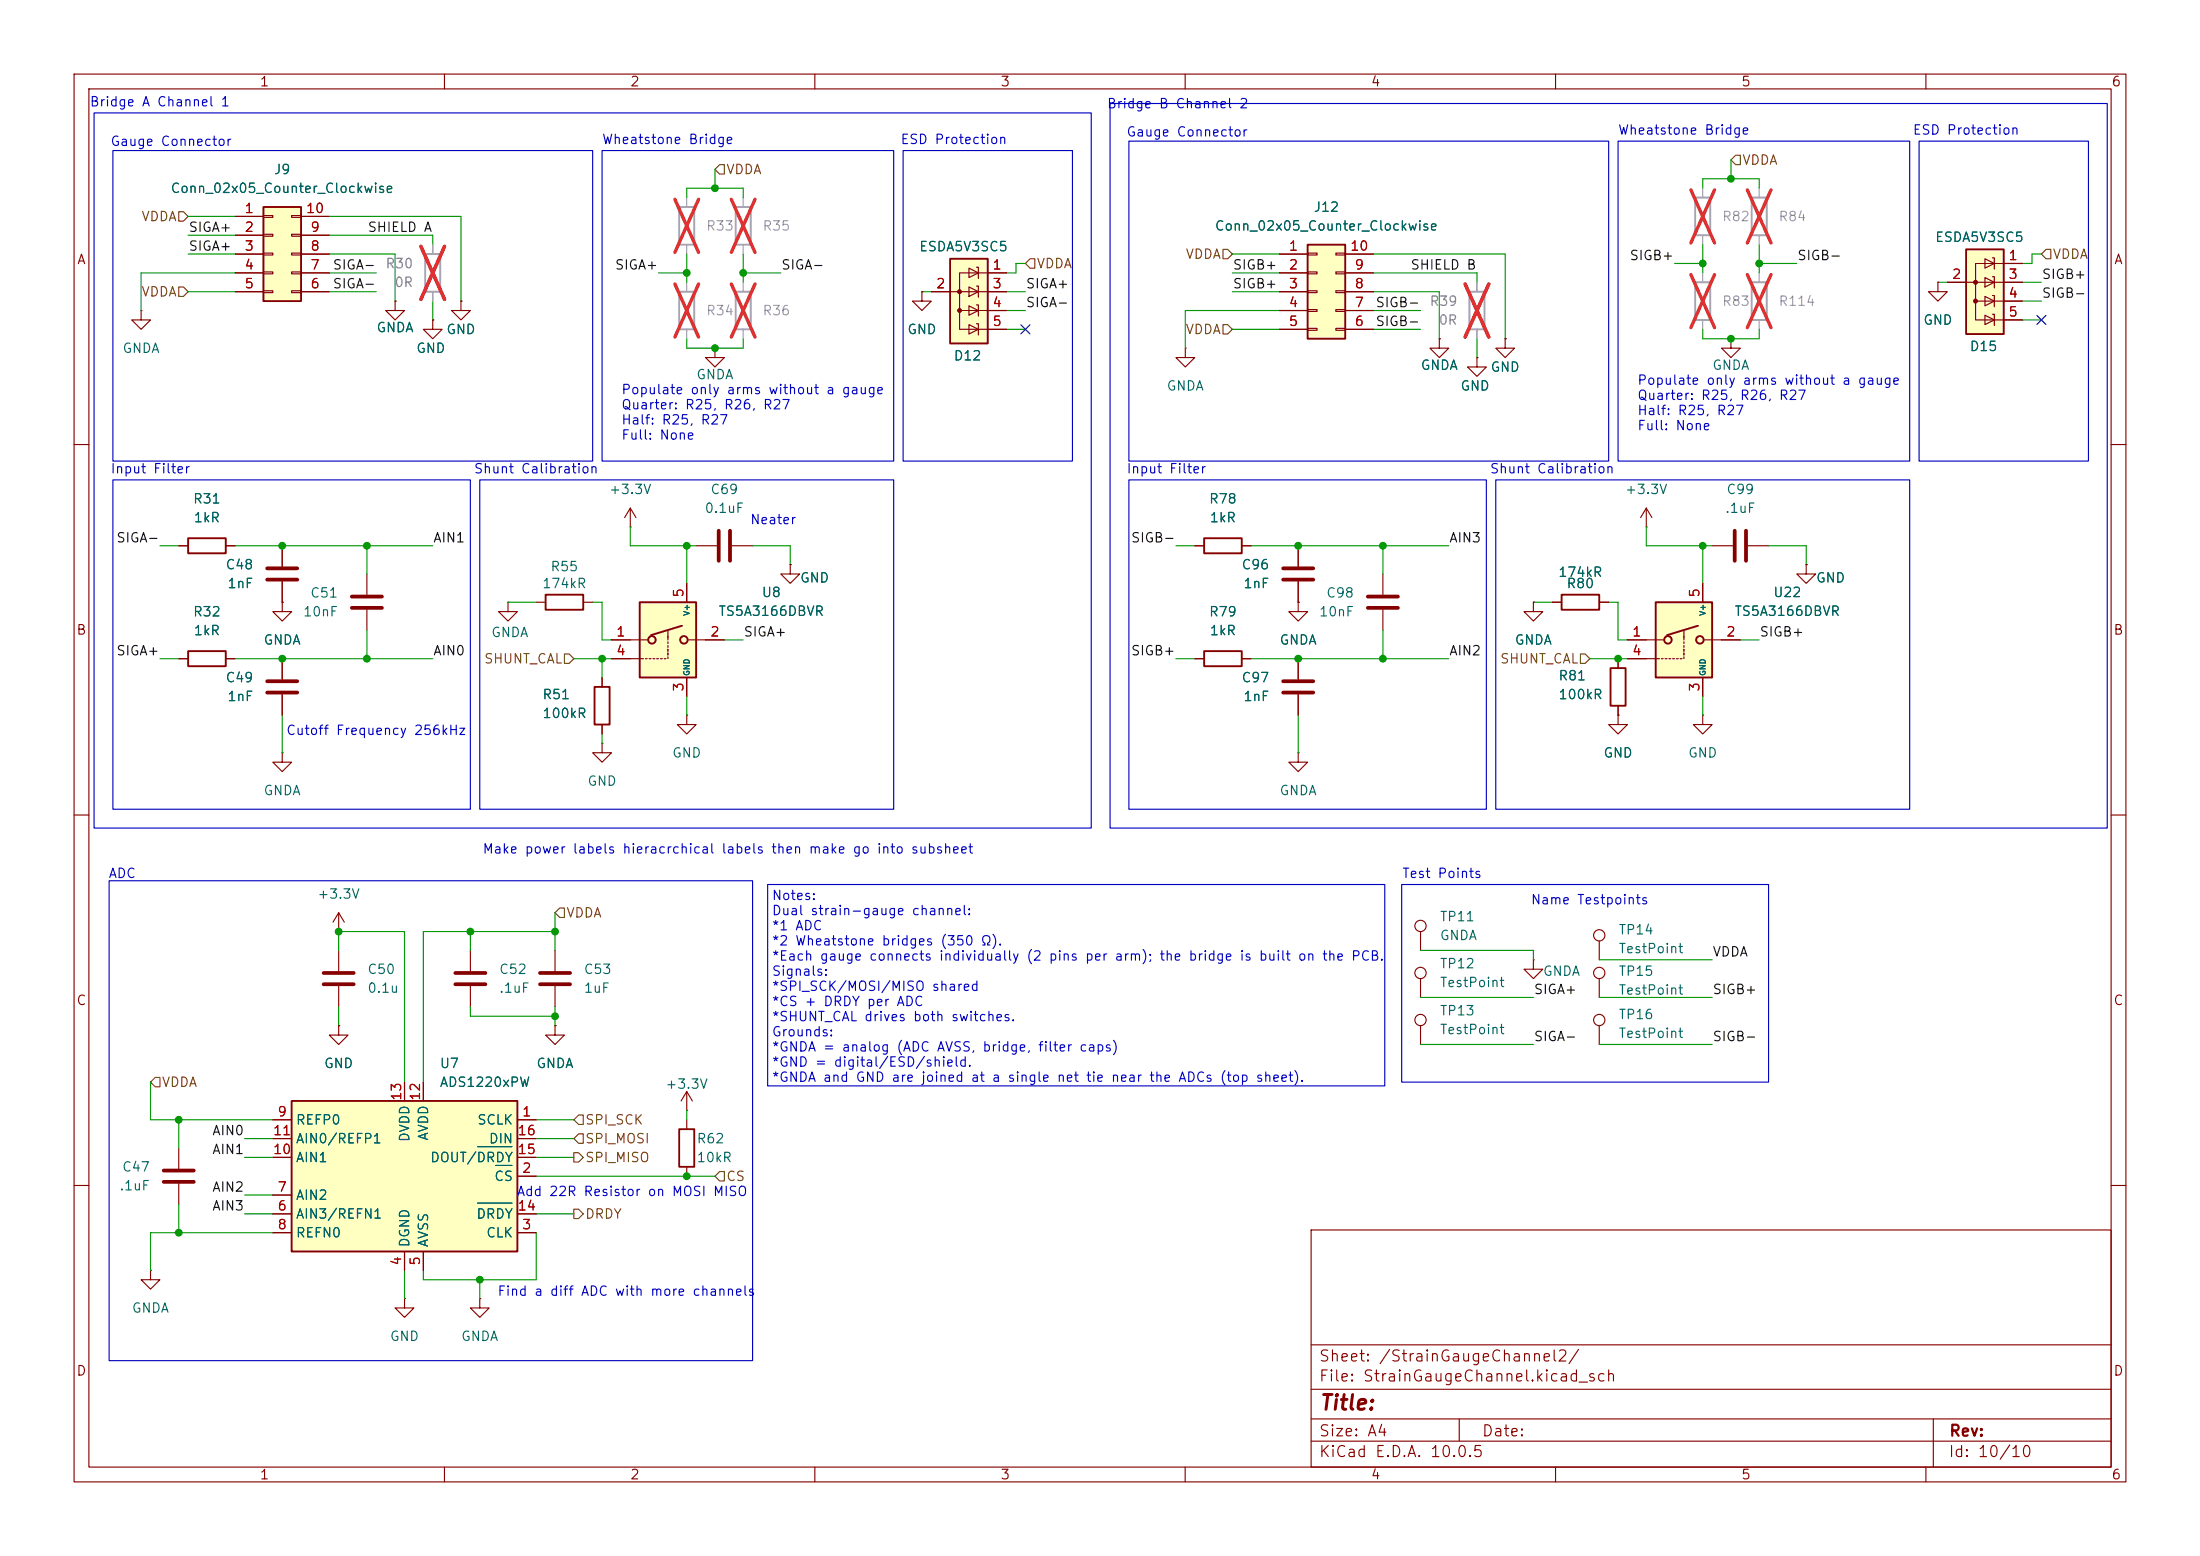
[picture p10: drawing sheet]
<svg xmlns="http://www.w3.org/2000/svg" width="297mm" height="210mm" viewBox="0 0 297 210" stroke-linecap="round" stroke-linejoin="round" font-family="sans-serif">
<g fill="none" stroke="#840000" stroke-width=".15">
<path d="M10 10h277v190h-277zM12 12h273v186h-273zM60 10v2M110 10v2M160 10v2M210 10v2M260 10v2M10 60h2M285 60h2M38.1 81.3v1.3h1.3l-1.3 1.2-1.3-1.2h1.3M38.1 81.3h.1M38.1 88.9v2.8"/>
<path d="M38.1 93.7v2.8M68.6 81.3v1.3h1.2l-1.2 1.2-1.3-1.2h1.3M68.6 81.3h.1M10 110h2M38.1 101.6v1.3h1.3l-1.3 1.2-1.3-1.2h1.3M38.1 101.6h.1M285 110h2M74.9 138.4v1.3h1.3l-1.3 1.3-1.2-1.3h1.2M74.9 138.4h.1M74.9 128.3v2.8M74.9 133.1v2.8M10 160h2"/>
<path d="M20.3 171.5v1.2h1.3l-1.3 1.3-1.3-1.3h1.3M20.3 171.5h.1M177 166h108v32h-108zM285 160h2M60 198v2M110 198v2M160 198v2M177 194.5h108M177 191.5h108M177 187.5h108M177 181.5h108M197 191.5v3"/>
<path d="M210 198v2M260 198v2M261 191.5v6.5"/>
</g>
<path d="M36.1 93.5h4M36.1 91.9h4M72.9 131.3h4.1M72.9 132.8h4.1" fill="none" stroke="#840000" stroke-width=".51"/>
<path d="M223.5 81.3h7.6v10.1h-7.6z" fill="#ffffc2"/>
<g fill="none" stroke="#840000" stroke-width=".15">
<path d="M19 41.9v1.3h-1.2l1.2 1.3 1.3-1.3h-1.3M19 41.9h.1M233.7 45.7v1.3h1.2l-1.2 1.3-1.3-1.3h1.3M233.7 45.7h.1M49.5 77.5v2.8M229.9 78.7v2.6M24.1 88.9h1.3M30.5 88.9h1.2M49.5 82.3v2.8M81.3 91.4v1.3M81.3 97.8v1.3M92.7 96.5v1.3h1.3l-1.3 1.3-1.3-1.3h1.3"/>
<path d="M92.7 96.5h.1M175.3 88.9v2.8M175.3 93.7v2.8M219.7 88.9h4.3M219.7 86.4h4.8M224.3 88.9h.2M224.8 88.9h.2M225.3 88.9h.3M225.8 88.9h.3M226.3 88.9h.3M226.8 88.9h.3M227.3 85.1v1.3"/>
<path d="M227.3 86.6v.3M227.3 87.1v.3M227.3 87.6v.3M227.3 88.1v.3M227.3 88.6v.3M229.9 91.4v2.6M230.1 86.4h4.8M45.7 138.4v1.3h-1.3l1.3 1.3 1.3-1.3h-1.3M45.7 138.4h.1M63.5 128.3v2.8M63.5 133.1v2.8M24.1 154.9v2.8"/>
<path d="M24.1 159.8v2.8"/>
</g>
<g fill="none" stroke="#840000" stroke-width=".25">
<path d="M25.4 87.9h5.1v2h-5.1zM80.3 92.7h2v5.1h-2zM223.5 81.3h7.6v10.1h-7.6zM229.2 84.5l-4.2 1.2"/>
<circle cx="225.2" cy="86.4" r=".51"/>
<circle cx="229.5" cy="86.4" r=".51"/>
</g>
<path d="M47.5 82h4.1M47.5 80.5h4.1M173.2 93.5h4.1M173.2 91.9h4.1M61.5 131.3h4M61.5 132.8h4M22.1 159.5h4.1M22.1 158h4.1" fill="none" stroke="#840000" stroke-width=".51"/>
<path d="M228.9 38.1h2v5.1h-2zM228.9 26.7h2v5.1h-2zM236.5 38.1h2v5.1h-2zM236.5 26.7h2v5.1h-2z" fill="none" stroke="#a1a1a1" stroke-width=".25"/>
<path d="M229.9 25.4v1.3M229.9 31.8v1.2M229.9 36.8v1.3M237.5 25.4v1.3M237.5 31.8v1.2M237.5 36.8v1.3M229.9 43.2v1.3M237.5 43.2v1.3" fill="none" stroke="#a1a1a1" stroke-width=".15"/>
<path d="M228.3 37.1l3.2 7.1M228.3 25.6l3.2 7.2M231.5 37.1l-3.2 7.1M231.5 25.6l-3.2 7.2M235.9 37.1l3.2 7.1M235.9 25.6l3.2 7.2M239.1 37.1l-3.2 7.1M239.1 25.6l-3.2 7.2" fill="none" stroke="#e12e31" stroke-width=".46"/>
<path d="M265.4 33.7h5.1v11.4h-5.1z" fill="#ffffc2"/>
<path d="M265.4 33.7h5.1v11.4h-5.1zM91.7 152.4h2v5.1h-2z" fill="none" stroke="#840000" stroke-width=".25"/>
<g fill="none" stroke="#840000" stroke-width=".15">
<path d="M262.9 38.1h10.1M268 34.9l1.2 .7-1.2 .6zM268 37.5l1.2 .6-1.2 .6zM269 34.8h.2v1.5M269 37.3h.2v1.6M269 39.9h.2v1.5M269.2 35.6h-2.5v5h2.5M269.2 35.6h3.8M160 47v1.3h-1.3l1.3 1.2 1.3-1.2h-1.3M160 47h.1M194.3 45.7v1.3h1.3l-1.3 1.3-1.3-1.3h1.3M194.3 45.7h.1"/>
<path d="M199.4 48.3v1.2h-1.3l1.3 1.3 1.3-1.3h-1.3M199.4 48.3h.1M266.7 40.6v2.6h2.5M268 40l1.2 .6-1.2 .7zM268 42.5l1.2 .7-1.2 .6zM269 42.4h.2v1.5M269.2 40.6h3.8M269.2 43.2h3.8M45.7 125.7h.1M45.7 123.2l-.7 1.3M45.7 123.2l.8 1.3M45.7 123.2v2.5"/>
<path d="M45.7 128.3v2.8M45.7 133.1v2.8M191.8 138.4v2.6M215.9 127v2.5M92.7 149.9h.1M92.7 147.3v2.6M92.7 151.1v1.3M92.7 157.5v1.3M92.7 147.3l-.8 1.3M92.7 147.3l.8 1.3"/>
<circle cx="191.8" cy="137.7" r=".76"/>
<circle cx="215.9" cy="126.2" r=".76"/>
</g>
<g fill="#840000" stroke="#840000" stroke-width=".15">
<circle cx="266.7" cy="38.1" r=".25"/>
<circle cx="266.7" cy="40.6" r=".25"/>
</g>
<path d="M43.7 131.3h4.1M43.7 132.8h4.1" fill="none" stroke="#840000" stroke-width=".51"/>
<path d="M176.5 33h5.1v12.7h-5.1z" fill="#ffffc2"/>
<path d="M176.5 33h5.1v12.7h-5.1z" fill="none" stroke="#840000" stroke-width=".25"/>
<g fill="none" stroke="#840000" stroke-width=".15">
<path d="M172.7 34.3h3.8M172.7 36.8h3.8M172.7 39.4h3.8M176.5 34.2h1.3v.2h-1.3zM176.5 36.7h1.3v.3h-1.3zM176.5 39.2h1.3v.3h-1.3zM180.3 34.2h1.3v.2h-1.3zM180.3 36.7h1.3v.3h-1.3zM180.3 39.2h1.3v.3h-1.3zM181.6 34.3h3.8M181.6 36.8h3.8M181.6 39.4h3.8"/>
<path d="M53.3 40.6v1.3h1.3l-1.3 1.3-1.2-1.3h1.2M53.3 40.6h.1M58.4 43.2v1.3h-1.3l1.3 1.2 1.3-1.2h-1.3M58.4 43.2h.1M172.7 41.9h3.8M172.7 44.5h3.8M176.5 41.8h1.3v.2h-1.3zM176.5 44.3h1.3v.3h-1.3zM180.3 41.8h1.3v.2h-1.3zM180.3 44.3h1.3v.3h-1.3zM181.6 41.9h3.8M181.6 44.5h3.8"/>
<path d="M54.6 175.3v1.2h-1.3l1.3 1.3 1.3-1.3h-1.3M54.6 175.3h.1M64.8 175.3v1.2h1.2l-1.2 1.3-1.3-1.3h1.3M64.8 175.3h.1"/>
</g>
<path d="M39.4 148.6h30.4v20.3h-30.4z" fill="#ffffc2"/>
<path d="M162.6 72.6h5v2.1h-5zM210.8 80.3h5.1v2h-5.1zM217.4 90.2h2.1v5.1h-2.1zM39.4 148.6h30.4v20.3h-30.4z" fill="none" stroke="#840000" stroke-width=".25"/>
<g fill="none" stroke="#840000" stroke-width=".15">
<path d="M124.5 39.4v1.2h1.2l-1.2 1.3-1.3-1.3h1.3M124.5 39.4h.1M261.6 38.1v1.3h1.3l-1.3 1.2-1.3-1.2h1.3M261.6 38.1h.1M203.2 45.7v1.3h1.3l-1.3 1.3-1.3-1.3h1.3M203.2 45.7h.1M161.3 73.7h1.3M167.6 73.7h1.3M175.3 73.7v2.8M175.3 78.5v2.8M186.7 77.5v2.8M222.2 71.1h.1"/>
<path d="M222.2 68.6l-.7 1.3M222.2 68.6l.8 1.3M222.2 68.6v2.5M231.1 73.7h2.8M236 73.7h2.8M243.8 76.2v1.3h1.3l-1.3 1.2-1.2-1.2h1.2M243.8 76.2h.1M175.3 81.3v1.3h1.2l-1.2 1.2-1.3-1.2h1.3M175.3 81.3h.1M186.7 82.3v2.8M207 81.3v1.3h1.3l-1.3 1.2-1.3-1.2h1.3M207 81.3h.1"/>
<path d="M209.5 81.3h1.3M215.9 81.3h1.3M218.4 96.5v1.3h1.3l-1.3 1.3-1.2-1.3h1.2M218.4 96.5h.1M218.4 88.9v1.3M218.4 95.3v1.2M229.9 96.5v1.3h1.2l-1.2 1.3-1.3-1.3h1.3M229.9 96.5h.1M215.9 138.4v2.6M36.8 151.1h2.6M36.8 156.2h2.6M36.8 153.7h2.6"/>
<path d="M54.6 146.1v2.5M57.1 146.1v2.5M69.8 151.1h2.6M69.8 158.8h2.6M69.8 156.2h2.6M69.8 153.7h2.6M36.8 166.4h2.6M36.8 163.8h2.6M36.8 161.3h2.6M54.6 168.9v2.6M57.1 168.9v2.6M69.8 166.4h2.6"/>
<path d="M69.8 163.8h2.6"/>
<circle cx="215.9" cy="137.7" r=".76"/>
</g>
<path d="M64.5 154.8h4.6M66.9 157.3h2.2M64.5 162.4h4.6" fill="none" stroke="#006464" stroke-width=".15"/>
<path d="M173.2 78.2h4.1M173.2 76.7h4.1M234.2 71.6v4.1M235.7 71.6v4.1M184.7 82h4M184.7 80.5h4" fill="none" stroke="#840000" stroke-width=".51"/>
<path d="M198.4 39.4h2v5.1h-2z" fill="none" stroke="#a1a1a1" stroke-width=".25"/>
<path d="M199.4 38.1v1.3M199.4 44.5v1.2" fill="none" stroke="#a1a1a1" stroke-width=".15"/>
<path d="M197.8 38.3l3.2 7.2M201 38.3l-3.2 7.2" fill="none" stroke="#e12e31" stroke-width=".46"/>
<path d="M35.6 27.9h5v12.7h-5z" fill="#ffffc2"/>
<path d="M35.6 27.9h5v12.7h-5zM25.4 72.6h5.1v2.1h-5.1zM162.6 87.9h5v2h-5z" fill="none" stroke="#840000" stroke-width=".25"/>
<g fill="none" stroke="#840000" stroke-width=".15">
<path d="M31.7 29.2h3.9M31.7 31.8h3.9M31.7 34.3h3.9M31.7 36.8h3.9M31.7 39.4h3.9M35.6 29.1h1.2v.2h-1.2zM35.6 31.6h1.2v.3h-1.2zM35.6 34.2h1.2v.2h-1.2zM35.6 36.7h1.2v.3h-1.2zM35.6 39.2h1.2v.3h-1.2zM39.4 29.1h1.2v.2h-1.2zM39.4 31.6h1.2v.3h-1.2z"/>
<path d="M39.4 34.2h1.2v.2h-1.2zM39.4 36.7h1.2v.3h-1.2zM39.4 39.2h1.2v.3h-1.2zM40.6 29.2h3.8M40.6 31.8h3.8M40.6 34.3h3.8M40.6 36.8h3.8M40.6 39.4h3.8M62.2 40.6v1.3h1.3l-1.3 1.3-1.2-1.3h1.2M62.2 40.6h.1M24.1 73.7h1.3M30.5 73.7h1.2"/>
<path d="M38.1 73.7v2.8M38.1 78.5v2.8M94 73.7h2.8M98.8 73.7h2.8M161.3 88.9h1.3M167.6 88.9h1.3M175.3 101.6v1.3h1.2l-1.2 1.2-1.3-1.2h1.3M175.3 101.6h.1M191.8 125.7v2.6M191.8 132.1v2.5M207 129.5v1.3h1.3l-1.3 1.3-1.3-1.3h1.3M207 129.5h.1"/>
<path d="M215.9 132.1v2.5"/>
<circle cx="191.8" cy="125" r=".76"/>
<circle cx="191.8" cy="131.3" r=".76"/>
<circle cx="215.9" cy="131.3" r=".76"/>
</g>
<path d="M57.4 34.3h2v5.1h-2z" fill="none" stroke="#a1a1a1" stroke-width=".25"/>
<path d="M58.4 33v1.3M58.4 39.4v1.2" fill="none" stroke="#a1a1a1" stroke-width=".15"/>
<path d="M56.8 33.2l3.2 7.2M60 33.2l-3.2 7.2" fill="none" stroke="#e12e31" stroke-width=".46"/>
<path d="M36.1 78.2h4M36.1 76.7h4M97 71.6v4.1M98.6 71.6v4.1" fill="none" stroke="#840000" stroke-width=".51"/>
<path d="M128.3 34.9h5v11.5h-5z" fill="#ffffc2"/>
<path d="M128.3 34.9h5v11.5h-5zM73.7 80.3h5v2h-5z" fill="none" stroke="#840000" stroke-width=".25"/>
<g fill="none" stroke="#840000" stroke-width=".15">
<path d="M125.7 39.4h10.2M130.8 36.2l1.3 .6-1.3 .7zM130.8 38.7l1.3 .7-1.3 .6zM131.8 36.1h.3v1.5M131.8 38.6h.3v1.5M132.1 36.8h-2.6v5.1h2.6M132.1 36.8h3.8M96.5 47v1.3h1.3l-1.3 1.2-1.3-1.2h1.3M96.5 47h.1M129.5 41.9v2.6h2.6M130.8 41.3l1.3 .6-1.3 .6zM130.8 43.8l1.3 .7-1.3 .6z"/>
<path d="M131.8 41.1h.3v1.6M131.8 43.7h.3v1.5M132.1 41.9h3.8M132.1 44.5h3.8M85.1 71.1h.1M85.1 68.6l-.8 1.3M85.1 68.6l.8 1.3M85.1 68.6v2.5M106.7 76.2v1.3h1.2l-1.2 1.2-1.3-1.2h1.3M106.7 76.2h.1M72.4 81.3h1.3M78.7 81.3h1.3"/>
</g>
<g fill="#840000" stroke="#840000" stroke-width=".15">
<circle cx="129.5" cy="39.4" r=".25"/>
<circle cx="129.5" cy="41.9" r=".25"/>
</g>
<path d="M91.7 27.9h2v5.1h-2zM91.7 39.4h2v5.1h-2zM99.3 39.4h2v5.1h-2zM99.3 27.9h2v5.1h-2z" fill="none" stroke="#a1a1a1" stroke-width=".25"/>
<path d="M92.7 26.7v1.2M92.7 33v1.3M92.7 38.1v1.3M100.3 26.7v1.2M100.3 33v1.3M100.3 38.1v1.3M92.7 44.5v1.2M100.3 44.5v1.2" fill="none" stroke="#a1a1a1" stroke-width=".15"/>
<path d="M91.1 26.9l3.2 7.2M91.1 38.3l3.2 7.2M94.3 26.9l-3.2 7.2M94.3 38.3l-3.2 7.2M98.7 38.3l3.2 7.2M98.7 26.9l3.2 7.2M101.9 38.3l-3.2 7.2M101.9 26.9l-3.2 7.2" fill="none" stroke="#e12e31" stroke-width=".46"/>
<path d="M86.4 81.3h7.6v10.1h-7.6z" fill="#ffffc2"/>
<g fill="none" stroke="#840000" stroke-width=".15">
<path d="M31.7 39.4h3.9M31.7 36.8h3.9M31.7 29.2h3.9M31.7 31.8h3.9M31.7 34.3h3.9M40.6 39.4h3.8M40.6 36.8h3.8M40.6 29.2h3.8M40.6 31.8h3.8M40.6 34.3h3.8M124.5 39.4h.1M125.7 39.4h2.6"/>
<path d="M133.3 39.4h2.6M133.3 36.8h2.6M172.7 39.4h3.8M172.7 36.8h3.8M172.7 34.3h3.8M181.6 39.4h3.8M181.6 36.8h3.8M181.6 34.3h3.8M261.6 38.1h.1M262.9 38.1h2.5M270.5 38.1h2.5M270.5 35.6h2.5"/>
<path d="M53.3 40.6h.1M58.4 43.2h.1M62.2 40.6h.1M133.3 41.9h2.6M133.3 44.5h2.6M172.7 41.9h3.8M172.7 44.5h3.8M181.6 41.9h3.8M181.6 44.5h3.8M194.3 45.7h.1M199.4 48.3h.1M203.2 45.7h.1"/>
<path d="M270.5 40.6h2.5M270.5 43.2h2.5M24.1 73.7h1.3M30.5 73.7h1.2M38.1 73.7v2.8M38.1 78.5v2.8M92.7 78.7v2.6M106.7 76.2h.1M161.3 73.7h1.3M167.6 73.7h1.3M175.3 73.7v2.8M175.3 78.5v2.8"/>
<path d="M229.9 78.7v2.6M243.8 76.2h.1M24.1 88.9h1.3M30.5 88.9h1.2M38.1 81.3h.1M38.1 88.9v2.8M38.1 93.7v2.8M81.3 91.4v1.3M81.3 97.8v1.3M82.5 88.9h4.4M82.5 86.4h4.9M87.1 88.9h.3"/>
<path d="M87.6 88.9h.3M88.1 88.9h.3M88.6 88.9h.3M89.2 88.9h.2M89.7 88.9h.2M90.2 85.1v1.3M90.2 86.6v.3M90.2 87.1v.3M90.2 87.6v.3M90.2 88.1v.3M90.2 88.6v.3M92.7 91.4v2.6"/>
<path d="M93 86.4h4.8M161.3 88.9h1.3M167.6 88.9h1.3M175.3 81.3h.1M175.3 88.9v2.8M175.3 93.7v2.8M207 81.3h.1M209.5 81.3h1.3M215.9 81.3h1.3M218.4 96.5h.1M218.4 88.9v1.3M218.4 95.3v1.2"/>
<path d="M219.7 88.9h2.5M219.7 86.4h2.5M229.9 91.4v2.6M232.4 86.4h2.5M81.3 100.3v1.3h1.2l-1.2 1.3-1.3-1.3h1.3M81.3 100.3h.1M45.7 138.4h.1M74.9 138.4h.1M36.8 151.1h2.6M36.8 156.2h2.6M36.8 153.7h2.6M54.6 146.1v2.5"/>
<path d="M57.1 146.1v2.5M69.8 151.1h2.6M69.8 158.8h2.6M69.8 156.2h2.6M69.8 153.7h2.6M36.8 166.4h2.6M36.8 163.8h2.6M36.8 161.3h2.6M54.6 168.9v2.6M57.1 168.9v2.6M69.8 166.4h2.6M69.8 163.8h2.6"/>
</g>
<g fill="none" stroke="#840000" stroke-width=".25">
<path d="M86.4 81.3h7.6v10.1h-7.6zM92.1 84.5l-4.2 1.2"/>
<circle cx="88" cy="86.4" r=".51"/>
<circle cx="92.3" cy="86.4" r=".51"/>
</g>
<g fill="none" stroke="#725600" stroke-width=".15">
<path d="M24.1 28.6h.7l.6 .6-.6 .6h-.7zM24.1 38.7h.7l.6 .7-.6 .6h-.7zM97.2 22.2h.6v1.3h-.6l-.7-.6zM139.1 34.9h.6v1.3h-.6l-.7-.6zM165.1 33.7h.6l.7 .6-.7 .6h-.6zM234.3 21h.6v1.2h-.6l-.6-.6zM276.2 33.7h.7v1.2h-.7l-.6-.6zM165.1 43.8h.6l.7 .7-.7 .6h-.6zM76.2 88.3h.6l.7 .6-.7 .6h-.6zM213.4 88.3h.6l.6 .6-.6 .6h-.6zM75.6 122.6h.6v1.2h-.6l-.7-.6zM21 145.4h.6v1.3h-.6l-.7-.6z"/>
<path d="M77.5 151.1l.6-.6h.6v1.3h-.6zM77.5 155.6h.6l.6 .6-.6 .6h-.6zM78.1 153h.6v1.3h-.6l-.6-.6zM97.2 158.1h.6v1.3h-.6l-.7-.6zM77.5 163.2h.6l.6 .6-.6 .7h-.6z"/>
</g>
<g fill="none" stroke="#009600" stroke-width=".15">
<path d="M25.4 39.4h6.3M25.4 31.8h6.3M25.4 34.3h6.3M25.4 29.2h6.3M31.7 36.8h-12.7v5.1M44.4 36.8h6.4M44.4 39.4h6.4M44.4 31.8h14v1.2M44.4 34.3h8.9v6.3M44.4 29.2h17.8v11.4M88.9 36.8h3.8M92.7 26.7v-1.3h7.6v1.3"/>
<path d="M92.7 34.3v3.8M96.5 22.9v2.5M100.3 36.8h5.1M100.3 34.3v3.8M124.5 39.4h1.2M135.9 39.4h2.5M138.4 35.6h-1.2v1.2h-1.3M166.4 36.8h6.3M166.4 39.4h6.3M166.4 34.3h6.3M185.4 36.8h14v1.3M185.4 39.4h8.9v6.3"/>
<path d="M185.4 34.3h17.8v11.4M226.1 35.6h3.8M229.9 25.4v-1.3h7.6v1.3M229.9 33v3.8M233.7 21.6v2.5M237.5 35.6h5.1M237.5 33v3.8M261.6 38.1h1.3M273 38.1h2.6M275.6 34.3h-1.3v1.3h-1.3M58.4 40.6v2.6M92.7 45.7v1.3h7.6v-1.3"/>
<path d="M135.9 41.9h2.5M135.9 44.5h2.5M166.4 44.5h6.3M172.7 41.9h-12.7v5.1M185.4 41.9h6.4M185.4 44.5h6.4M199.4 45.7v2.6M229.9 44.5v1.2h7.6v-1.2M273 40.6h2.6M273 43.2h2.6M21.6 73.7h2.5M31.7 73.7h26.7"/>
<path d="M49.5 73.7v3.8M85.1 71.1v2.6h8.9M92.7 73.7v5M101.6 73.7h5.1v2.5M158.7 73.7h2.6M168.9 73.7h26.7M186.7 73.7v3.8M222.2 71.1v2.6h8.9M229.9 73.7v5M238.8 73.7h5v2.5M21.6 88.9h2.5M31.7 88.9h26.7"/>
<path d="M38.1 96.5v5.1M49.5 85.1v3.8M68.6 81.3h3.8M77.5 88.9h5M80 81.3h1.3v5.1h1.2M81.3 88.9v2.5M81.3 99.1v1.2M92.7 94v2.5M97.8 86.4h2.5M158.7 88.9h2.6M168.9 88.9h26.7M175.3 96.5v5.1"/>
<path d="M186.7 85.1v3.8M207 81.3h2.5M214.6 88.9h5.1M217.2 81.3h1.2v5.1h1.3M229.9 94v2.5M234.9 86.4h2.6M45.7 128.3v-2.6h8.9v20.4M45.7 135.9v2.5M63.5 125.7v2.6M63.5 135.9v1.3h11.4M74.9 125.7h-17.8v20.4M74.9 123.2v5.1"/>
<path d="M74.9 135.9v2.5M191.8 134.6h15.2M191.8 128.3h15.2v1.2M215.9 134.6h15.2M215.9 129.5h15.2M20.3 146.1v5h16.5M24.1 151.1v3.8M33 156.2h3.8M33 153.7h3.8M72.4 156.2h5.1M72.4 151.1h5.1M72.4 153.7h5.1"/>
<path d="M72.4 158.8h24.1M92.7 149.9v1.2M191.8 141h15.2M215.9 141h15.2M24.1 162.6v3.8M33 161.3h3.8M33 163.8h3.8M36.8 166.4h-16.5v5.1M54.6 171.5v3.8M64.8 172.7v2.6M72.4 166.4v6.3h-15.3v-1.2M72.4 163.8h5.1"/>
</g>
<path d="M137.8 43.8l1.2 1.3M139 43.8l-1.2 1.3M275 42.6l1.2 1.2M276.2 42.6l-1.2 1.2" fill="none" stroke="#000084" stroke-width=".15"/>
<g fill="none" stroke="#0000c2" stroke-width=".15">
<path d="M12.7 15.2h134.6v96.6h-134.6zM149.9 14h134.6v97.8h-134.6zM152.4 19.1h64.8v43.1h-64.8zM218.4 19.1h39.4v43.1h-39.4zM259.1 19.1h22.8v43.1h-22.8zM15.2 20.3h64.8v41.9h-64.8zM81.3 20.3h39.3v41.9h-39.3zM121.9 20.3h22.9v41.9h-22.9zM15.2 64.8h48.3v44.4h-48.3zM64.8 64.8h55.8v44.4h-55.8zM152.4 64.8h48.3v44.4h-48.3zM201.9 64.8h55.9v44.4h-55.9z"/>
<path d="M14.7 118.9h86.9v64.7h-86.9zM103.6 119.4h83.3v27.2h-83.3zM189.2 119.4h49.6v26.7h-49.6z"/>
</g>
<path d="M64.5 154.8h4.6M66.9 157.3h2.2M64.5 162.4h4.6" fill="none" stroke="#006464" stroke-width=".15"/>
<path d="M58.4 33v1.3M58.4 39.4v1.2M199.4 38.1v1.3M199.4 44.5v1.2" fill="none" stroke="#a1a1a1" stroke-width=".15"/>
<path d="M56.8 33.2l3.2 7.2M60 33.2l-3.2 7.2M197.8 38.3l3.2 7.2M201 38.3l-3.2 7.2" fill="none" stroke="#e12e31" stroke-width=".46"/>
<g fill="#009600" stroke="#009600" stroke-width=".14">
<circle cx="74.9" cy="137.2" r=".46"/>
<circle cx="92.7" cy="158.8" r=".46"/>
<circle cx="74.9" cy="125.7" r=".46"/>
<circle cx="49.5" cy="88.9" r=".46"/>
<circle cx="49.5" cy="73.7" r=".46"/>
<circle cx="100.3" cy="36.8" r=".46"/>
<circle cx="96.5" cy="25.4" r=".46"/>
<circle cx="92.7" cy="36.8" r=".46"/>
<circle cx="96.5" cy="47" r=".46"/>
<circle cx="24.1" cy="151.1" r=".46"/>
<circle cx="64.8" cy="172.7" r=".46"/>
<circle cx="24.1" cy="166.4" r=".46"/>
<circle cx="38.1" cy="73.7" r=".46"/>
<circle cx="38.1" cy="88.9" r=".46"/>
<circle cx="81.3" cy="88.9" r=".46"/>
<circle cx="92.7" cy="73.7" r=".46"/>
<circle cx="45.7" cy="125.7" r=".46"/>
<circle cx="63.5" cy="125.7" r=".46"/>
<circle cx="229.9" cy="73.7" r=".46"/>
<circle cx="218.4" cy="88.9" r=".46"/>
<circle cx="237.5" cy="35.6" r=".46"/>
<circle cx="233.7" cy="24.1" r=".46"/>
<circle cx="229.9" cy="35.6" r=".46"/>
<circle cx="233.7" cy="45.7" r=".46"/>
<circle cx="175.3" cy="73.7" r=".46"/>
<circle cx="186.7" cy="73.7" r=".46"/>
<circle cx="186.7" cy="88.9" r=".46"/>
<circle cx="175.3" cy="88.9" r=".46"/>
</g>
<text font-size="2" fill="#840000" x="178" y="190.8">Title:</text>
<g font-size="1.5" fill="#840000">
<text x="178" y="184.1">Sheet: /StrainGaugeChannel2/</text>
<text x="178" y="186.8">File: StrainGaugeChannel.kicad_sch</text>
<text x="178" y="197">KiCad E.D.A. 10.0.5</text>
<text x="178" y="194.2">Size: A4</text>
<text x="200" y="194.2">Date:</text>
<text x="263" y="197">Id: 10/10</text>
<text x="263" y="194.2">Rev:</text>
</g>
<g font-size="1.3" fill="#840000">
<text x="35" y="12">1</text>
<text x="85" y="12">2</text>
<text x="135" y="12">3</text>
<text x="185" y="12">4</text>
<text x="235" y="12">5</text>
<text x="285" y="12">6</text>
<text x="10.3" y="36">A</text>
<text x="285.3" y="36">A</text>
<text x="10.2" y="86">B</text>
<text x="285.2" y="86">B</text>
<text x="10.2" y="136">C</text>
<text x="285.2" y="136">C</text>
<text x="10.2" y="186">D</text>
<text x="285.2" y="186">D</text>
<text x="35" y="200">1</text>
<text x="85" y="200">2</text>
<text x="135" y="200">3</text>
<text x="185" y="200">4</text>
<text x="235" y="200">5</text>
<text x="285" y="200">6</text>
</g>
<g font-size="1.3" fill="#0000c2">
<text x="12" y="14.7">Bridge A Channel 1</text>
<text x="149.4" y="14.9">Bridge B Channel 2</text>
<text x="14.8" y="20">Gauge Connector</text>
<text x="81.2" y="19.8">Wheatstone Bridge</text>
<text x="121.5" y="19.8">ESD Protection</text>
<text x="152" y="18.7">Gauge Connector</text>
<text x="218.3" y="18.5">Wheatstone Bridge</text>
<text x="258.1" y="18.5">ESD Protection</text>
<text x="83.8" y="53.5">Populate only arms without a gauge</text>
<text x="221" y="52.3">Populate only arms without a gauge</text>
<text x="83.8" y="55.6">Quarter: R25, R26, R27</text>
<text x="83.8" y="57.6">Half: R25, R27</text>
<text x="83.8" y="59.7">Full: None</text>
<text x="221" y="54.3">Quarter: R25, R26, R27</text>
<text x="221" y="56.3">Half: R25, R27</text>
<text x="221" y="58.4">Full: None</text>
<text x="14.8" y="64.2">Input Filter</text>
<text x="63.9" y="64.2">Shunt Calibration</text>
<text x="152" y="64.2">Input Filter</text>
<text x="201" y="64.2">Shunt Calibration</text>
<text x="101.2" y="71.1">Neater</text>
<text x="38.5" y="99.5">Cutoff Frequency 256kHz</text>
<text x="14.6" y="118.8">ADC</text>
<text x="65.1" y="115.5">Make power labels hieracrchical labels then make go into subsheet</text>
<text x="189.2" y="118.8">Test Points</text>
<text x="104.1" y="121.8">Notes:</text>
<text x="104.1" y="123.8">Dual strain-gauge channel:</text>
<text x="104.1" y="125.9">*1 ADC</text>
<text x="206.6" y="122.4">Name Testpoints</text>
<text x="104.1" y="127.9">*2 Wheatstone bridges (350 Ω).</text>
<text x="104.1" y="130">*Each gauge connects individually (2 pins per arm); the bridge is built on the PCB.</text>
<text x="104.1" y="132">Signals:</text>
<text x="104.1" y="134.1">*SPI_SCK/MOSI/MISO shared</text>
<text x="104.1" y="136.1">*CS + DRDY per ADC</text>
<text x="104.1" y="138.2">*SHUNT_CAL drives both switches.</text>
<text x="104.1" y="140.2">Grounds:</text>
<text x="104.1" y="142.2">*GNDA = analog (ADC AVSS, bridge, filter caps)</text>
<text x="104.1" y="144.3">*GND = digital/ESD/shield.</text>
<text x="104.1" y="146.3">*GNDA and GND are joined at a single net tie near the ADCs (top sheet).</text>
<text x="69.7" y="161.7">Add 22R Resistor on MOSI MISO</text>
<text x="67.1" y="175.2">Find a diff ADC with more channels</text>
</g>
<g font-size="1.3" fill="#006464">
<text x="36.9" y="23.8">J9</text>
<text x="22.9" y="26.4">Conn_02x05_Counter_Clockwise</text>
<text x="177.2" y="28.9">J12</text>
<text x="124" y="34.2">ESDA5V3SC5</text>
<text x="163.9" y="31.4">Conn_02x05_Counter_Clockwise</text>
<text x="261.2" y="33">ESDA5V3SC5</text>
<text x="16.4" y="48">GNDA</text>
<text x="50.7" y="45.2">GNDA</text>
<text x="56.1" y="48">GND</text>
<text x="60.2" y="45.4">GND</text>
<text x="122.4" y="45.4">GND</text>
<text x="259.6" y="44.1">GND</text>
<text x="265.8" y="47.7">D15</text>
<text x="93.9" y="51.5">GNDA</text>
<text x="128.7" y="49">D12</text>
<text x="157.4" y="53">GNDA</text>
<text x="191.7" y="50.2">GNDA</text>
<text x="197.1" y="53">GND</text>
<text x="201.1" y="50.5">GND</text>
<text x="231.1" y="50.2">GNDA</text>
<text x="26" y="68.3">R31</text>
<text x="26.1" y="70.8">1kR</text>
<text x="82.1" y="67">+3.3V</text>
<text x="95" y="69.5">0.1uF</text>
<text x="95.8" y="67">C69</text>
<text x="163.1" y="68.3">R78</text>
<text x="163.2" y="70.8">1kR</text>
<text x="219.3" y="67">+3.3V</text>
<text x="232.8" y="69.5">.1uF</text>
<text x="233" y="67">C99</text>
<text x="30.4" y="77.2">C48</text>
<text x="74.2" y="77.4">R55</text>
<text x="167.5" y="77.2">C96</text>
<text x="26" y="83.5">R32</text>
<text x="30.6" y="79.7">1nF</text>
<text x="40.8" y="83.5">10nF</text>
<text x="41.8" y="81">C51</text>
<text x="73.1" y="79.7">174kR</text>
<text x="96.9" y="83.4">TS5A3166DBVR</text>
<text x="102.7" y="80.9">U8</text>
<text x="107.9" y="78.9">GND</text>
<text x="163.1" y="83.5">R79</text>
<text x="167.8" y="79.7">1nF</text>
<text x="178" y="83.5">10nF</text>
<text x="179" y="81">C98</text>
<text x="210.3" y="78.2">174kR</text>
<text x="211.4" y="79.7">R80</text>
<text x="234.1" y="83.4">TS5A3166DBVR</text>
<text x="239.3" y="80.9">U22</text>
<text x="245.1" y="78.9">GND</text>
<text x="26.1" y="86.1">1kR</text>
<text x="35.5" y="87.3">GNDA</text>
<text x="66.2" y="86.3">GNDA</text>
<text x="163.2" y="86.1">1kR</text>
<text x="172.7" y="87.3">GNDA</text>
<text x="204.4" y="87.3">GNDA</text>
<text x="30.4" y="92.4">C49</text>
<text x="30.6" y="94.9">1nF</text>
<text x="73.1" y="94.7">R51</text>
<text x="167.5" y="92.4">C97</text>
<text x="167.8" y="94.9">1nF</text>
<text x="210.3" y="92.1">R81</text>
<text x="210.3" y="94.7">100kR</text>
<text x="73.1" y="97.2">100kR</text>
<text x="35.5" y="107.6">GNDA</text>
<text x="79.2" y="106.4">GND</text>
<text x="90.6" y="102.6">GND</text>
<text x="172.7" y="107.6">GNDA</text>
<text x="216.4" y="102.6">GND</text>
<text x="227.8" y="102.6">GND</text>
<text x="42.8" y="121.6">+3.3V</text>
<text x="194.3" y="124.7">TP11</text>
<text x="49.5" y="131.8">C50</text>
<text x="67.3" y="131.8">C52</text>
<text x="78.7" y="131.8">C53</text>
<text x="194.3" y="127.2">GNDA</text>
<text x="194.3" y="131">TP12</text>
<text x="218.4" y="126.4">TP14</text>
<text x="218.4" y="129">TestPoint</text>
<text x="49.5" y="134.3">0.1u</text>
<text x="67.3" y="134.3">.1uF</text>
<text x="78.7" y="134.3">1uF</text>
<text x="194.3" y="137.4">TP13</text>
<text x="194.3" y="133.6">TestPoint</text>
<text x="208.2" y="132">GNDA</text>
<text x="218.4" y="137.9">TP16</text>
<text x="218.4" y="132">TP15</text>
<text x="218.4" y="134.6">TestPoint</text>
<text x="194.3" y="139.9">TestPoint</text>
<text x="218.4" y="140.4">TestPoint</text>
<text x="43.7" y="144.5">GND</text>
<text x="59.3" y="144.5">U7</text>
<text x="59.3" y="147">ADS1220xPW</text>
<text x="72.3" y="144.5">GNDA</text>
<text x="89.7" y="147.3">+3.3V</text>
<text x="39.9" y="152.1">REFP0</text>
<text x="39.9" y="154.6">AIN0/REFP1</text>
<text x="55.6" y="154.2" transform="rotate(-90 55.6 154.2)">DVDD</text>
<text x="58.1" y="154" transform="rotate(-90 58.1 154)">AVDD</text>
<text x="64.3" y="152.1">SCLK</text>
<text x="65.9" y="154.6">DIN</text>
<text x="94" y="154.6">R62</text>
<text x="16" y="161">.1uF</text>
<text x="16.4" y="158.4">C47</text>
<text x="39.9" y="157.2">AIN1</text>
<text x="58" y="157.2">DOUT/DRDY</text>
<text x="66.6" y="159.7">CS</text>
<text x="94" y="157.2">10kR</text>
<text x="39.9" y="164.8">AIN3/REFN1</text>
<text x="39.9" y="162.3">AIN2</text>
<text x="39.9" y="167.3">REFN0</text>
<text x="64.2" y="164.8">DRDY</text>
<text x="65.5" y="167.3">CLK</text>
<text x="55.6" y="168.4" transform="rotate(-90 55.6 168.4)">DGND</text>
<text x="58.1" y="168.4" transform="rotate(-90 58.1 168.4)">AVSS</text>
<text x="17.7" y="177.5">GNDA</text>
<text x="52.5" y="181.3">GND</text>
<text x="62.2" y="181.3">GNDA</text>
</g>
<g font-size="1.3" fill="#725600">
<text x="98" y="23.8">VDDA</text>
<text x="235.1" y="22.6">VDDA</text>
<text x="19" y="30.2">VDDA</text>
<text x="160" y="35.3">VDDA</text>
<text x="277" y="35.3">VDDA</text>
<text x="19" y="40.3">VDDA</text>
<text x="139.9" y="36.5">VDDA</text>
<text x="160" y="45.4">VDDA</text>
<text x="65.3" y="89.9">SHUNT_CAL</text>
<text x="202.4" y="89.9">SHUNT_CAL</text>
<text x="76.4" y="124.2">VDDA</text>
<text x="21.8" y="147">VDDA</text>
<text x="78.9" y="154.6">SPI_MOSI</text>
<text x="78.9" y="152.1">SPI_SCK</text>
<text x="78.9" y="157.2">SPI_MISO</text>
<text x="98" y="159.7">CS</text>
<text x="78.9" y="164.8">DRDY</text>
</g>
<g font-size="1.3" fill="#a90000">
<text x="32.9" y="29.1">1</text>
<text x="41.2" y="29.1">10</text>
<text x="32.9" y="31.6">2</text>
<text x="32.9" y="34.2">3</text>
<text x="41.8" y="34.2">8</text>
<text x="41.8" y="31.6">9</text>
<text x="173.9" y="34.2">1</text>
<text x="182.2" y="34.2">10</text>
<text x="271" y="35.4">1</text>
<text x="32.9" y="36.7">4</text>
<text x="32.9" y="39.2">5</text>
<text x="41.8" y="39.2">6</text>
<text x="41.8" y="36.7">7</text>
<text x="126.3" y="39.2">2</text>
<text x="133.9" y="36.7">1</text>
<text x="133.9" y="39.2">3</text>
<text x="133.9" y="41.8">4</text>
<text x="173.9" y="36.7">2</text>
<text x="173.9" y="39.2">3</text>
<text x="173.9" y="41.8">4</text>
<text x="182.8" y="41.8">7</text>
<text x="182.8" y="39.2">8</text>
<text x="182.8" y="36.7">9</text>
<text x="263.4" y="38">2</text>
<text x="271" y="38">3</text>
<text x="271" y="40.5">4</text>
<text x="133.9" y="44.3">5</text>
<text x="173.9" y="44.3">5</text>
<text x="182.8" y="44.3">6</text>
<text x="271" y="43">5</text>
<text x="92.6" y="80.7" transform="rotate(-90 92.6 80.7)">5</text>
<text x="229.7" y="80.7" transform="rotate(-90 229.7 80.7)">5</text>
<text x="83.1" y="86.2">1</text>
<text x="83.1" y="88.8">4</text>
<text x="95.8" y="86.2">2</text>
<text x="220.2" y="86.2">1</text>
<text x="220.2" y="88.8">4</text>
<text x="232.9" y="86.2">2</text>
<text x="92.6" y="93.4" transform="rotate(-90 92.6 93.4)">3</text>
<text x="229.7" y="93.4" transform="rotate(-90 229.7 93.4)">3</text>
<text x="54.5" y="148.7" transform="rotate(-90 54.5 148.7)">13</text>
<text x="57" y="148.7" transform="rotate(-90 57 148.7)">12</text>
<text x="36.8" y="153.5">11</text>
<text x="37.4" y="151">9</text>
<text x="69.8" y="153.5">16</text>
<text x="70.4" y="151">1</text>
<text x="36.8" y="156.1">10</text>
<text x="37.4" y="161.2">7</text>
<text x="69.8" y="156.1">15</text>
<text x="70.4" y="158.6">2</text>
<text x="37.4" y="163.7">6</text>
<text x="37.4" y="166.2">8</text>
<text x="69.8" y="163.7">14</text>
<text x="70.4" y="166.2">3</text>
<text x="54.5" y="170.9" transform="rotate(-90 54.5 170.9)">4</text>
<text x="57" y="170.9" transform="rotate(-90 57 170.9)">5</text>
</g>
<g font-size="1.3" fill="#0f0f0f">
<text x="25.4" y="34.2">SIGA+</text>
<text x="25.4" y="31.6">SIGA+</text>
<text x="49.5" y="31.6">SHIELD A</text>
<text x="219.9" y="35.4">SIGB+</text>
<text x="242.5" y="35.4">SIGB-</text>
<text x="44.8" y="36.7">SIGA-</text>
<text x="44.8" y="39.2">SIGA-</text>
<text x="82.9" y="36.7">SIGA+</text>
<text x="105.4" y="36.7">SIGA-</text>
<text x="138.4" y="39.2">SIGA+</text>
<text x="138.4" y="41.8">SIGA-</text>
<text x="166.3" y="39.2">SIGB+</text>
<text x="166.3" y="36.7">SIGB+</text>
<text x="185.6" y="41.8">SIGB-</text>
<text x="190.3" y="36.7">SHIELD B</text>
<text x="275.6" y="38">SIGB+</text>
<text x="275.6" y="40.5">SIGB-</text>
<text x="185.6" y="44.3">SIGB-</text>
<text x="15.6" y="73.5">SIGA-</text>
<text x="58.4" y="73.5">AIN1</text>
<text x="152.6" y="73.5">SIGB-</text>
<text x="195.6" y="73.5">AIN3</text>
<text x="15.6" y="88.8">SIGA+</text>
<text x="58.4" y="88.8">AIN0</text>
<text x="100.3" y="86.2">SIGA+</text>
<text x="152.6" y="88.8">SIGB+</text>
<text x="195.6" y="88.8">AIN2</text>
<text x="237.5" y="86.2">SIGB+</text>
<text x="231.1" y="129.4">VDDA</text>
<text x="207" y="134.5">SIGA+</text>
<text x="231.1" y="134.5">SIGB+</text>
<text x="207" y="140.8">SIGA-</text>
<text x="231.1" y="140.8">SIGB-</text>
<text x="28.6" y="153.5">AIN0</text>
<text x="28.6" y="161.2">AIN2</text>
<text x="28.6" y="156.1">AIN1</text>
<text x="28.6" y="163.7">AIN3</text>
</g>
<g font-size="1.3" fill="#989898">
<text x="95.2" y="31.4">R33</text>
<text x="102.9" y="31.4">R35</text>
<text x="232.4" y="30.2">R82</text>
<text x="240" y="30.2">R84</text>
<text x="52" y="36.5">R30</text>
<text x="53.2" y="39.1">0R</text>
<text x="192.9" y="41.6">R39</text>
<text x="232.4" y="41.6">R83</text>
<text x="240" y="41.6">R114</text>
<text x="95.2" y="42.9">R34</text>
<text x="102.9" y="42.9">R36</text>
<text x="194.1" y="44.1">0R</text>
</g>
<g font-size=".8" fill="#006464">
<text x="93.3" y="83.2" transform="rotate(-90 93.3 83.2)">V+</text>
<text x="230.4" y="83.2" transform="rotate(-90 230.4 83.2)">V+</text>
<text x="93.3" y="91.3" transform="rotate(-90 93.3 91.3)">GND</text>
<text x="230.4" y="91.3" transform="rotate(-90 230.4 91.3)">GND</text>
</g>
</svg>
